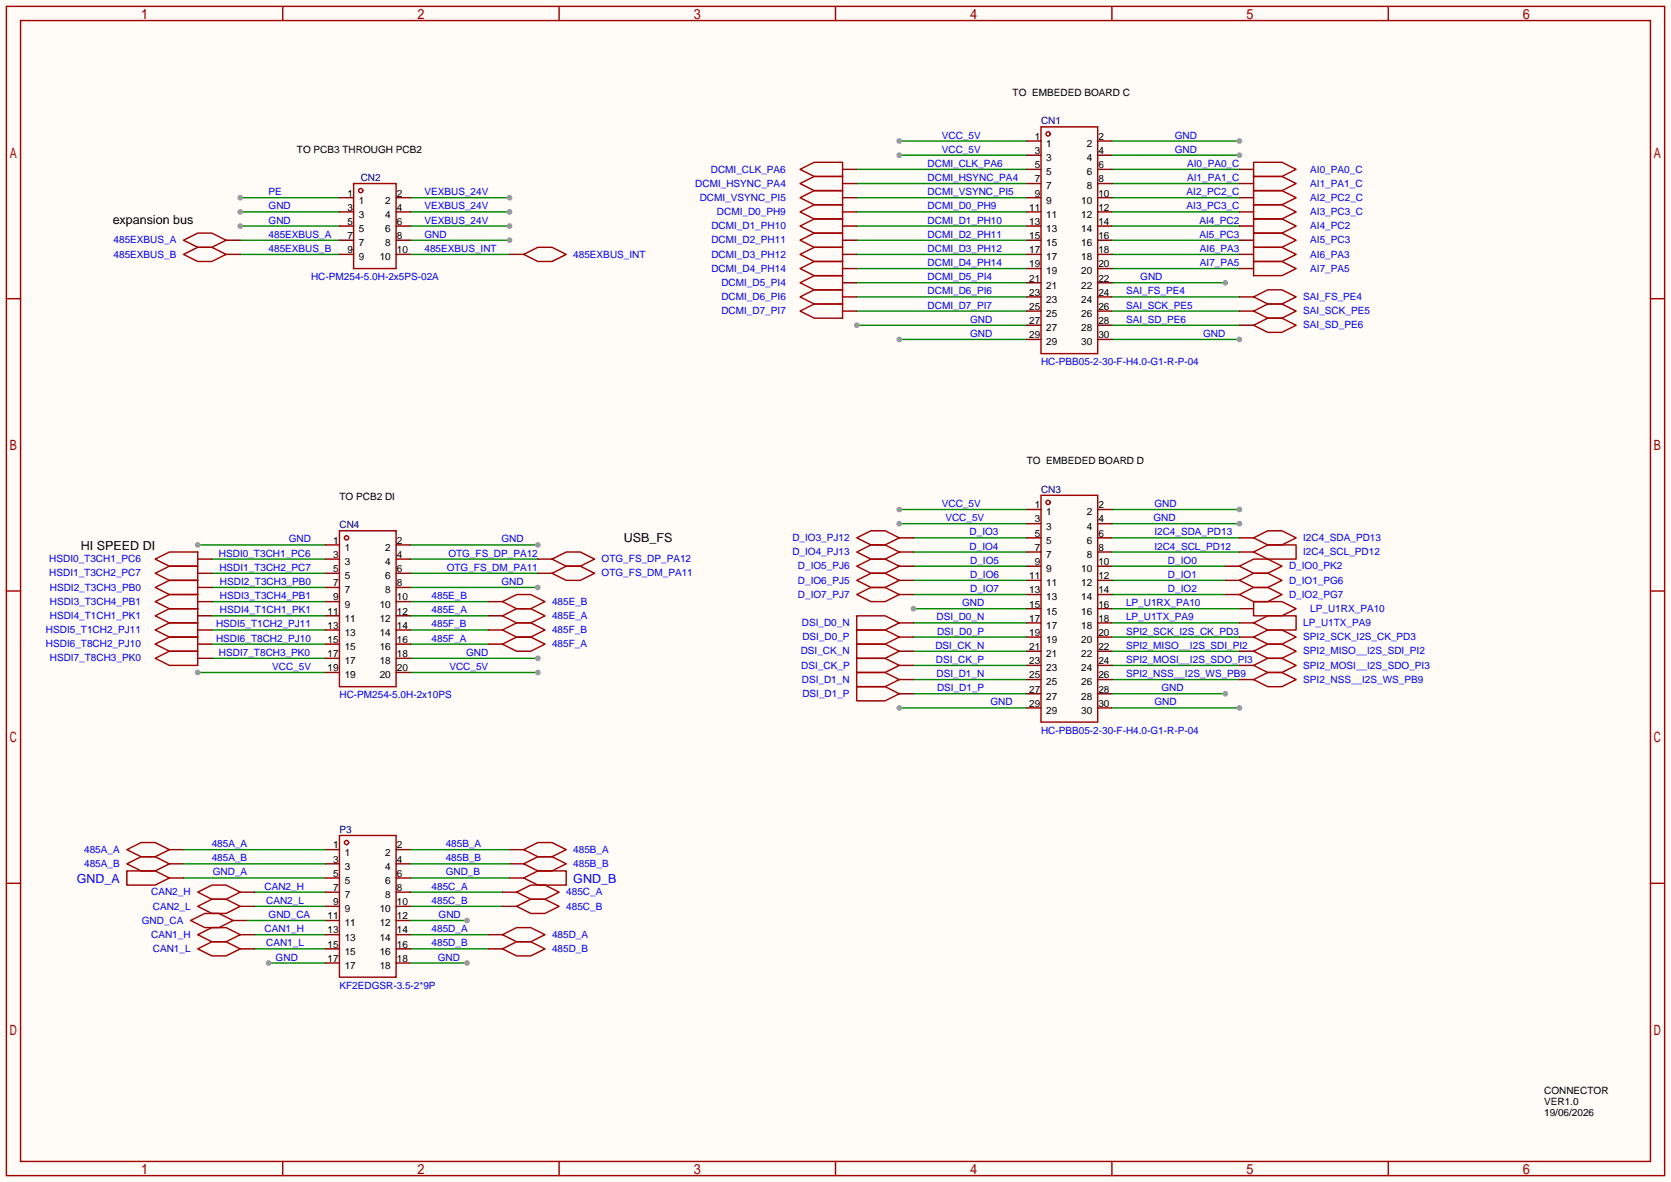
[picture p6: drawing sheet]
<svg xmlns="http://www.w3.org/2000/svg" width="299mm" height="212mm" viewBox="0 0 299 212" stroke-linecap="round" stroke-linejoin="round" font-family="sans-serif">
<path d="M0 0h299.5v211.8h-299.5z" fill="#fffcf7"/>
<g fill="none" stroke="#a10000" stroke-width=".25">
<path d="M1.1 1.1h297.2v209.6h-297.2zM3.7 3.7h292.1v204.5h-292.1zM50.7 1.1v2.6M100.2 1.1v2.6M149.7 1.1v2.6M199.3 1.1v2.6M248.8 1.1v2.6M1.1 53.5h2.6M295.8 53.5h2.5M1.1 105.9h2.6M295.8 105.9h2.5M1.1 158.3h2.6"/>
<path d="M295.8 158.3h2.5M50.7 208.2v2.5M100.2 208.2v2.5M149.7 208.2v2.5M199.3 208.2v2.5M248.8 208.2v2.5"/>
</g>
<g fill="none" stroke="#008700" stroke-width=".25">
<path d="M161.2 93.9h22.8M73.5 115.4h14M73.5 110.4h14M73.5 107.8h14M73.5 112.9h14M199.3 121.8h22.8M32.9 157.4h25.4M45.6 159.9h12.7M73.5 159.9h16.5M73.5 157.4h17.8M45.6 167.5h12.7M45.6 170.1h12.7"/>
<path d="M45.6 162.4h12.7M73.5 167.5h14M73.5 170.1h14M73.5 162.4h16.5"/>
</g>
<circle cx="161.2" cy="93.9" r=".51" fill="#999"/>
<path d="M161.2 27.8h22.8M199.3 111.6h22.8M163.7 124.3h20.3" fill="none" stroke="#008700" stroke-width=".25"/>
<circle cx="161.2" cy="27.8" r=".51" fill="#999"/>
<path d="M161.2 126.9h22.8" fill="none" stroke="#008700" stroke-width=".25"/>
<circle cx="161.2" cy="126.9" r=".51" fill="#999"/>
<path d="M199.3 91.3h22.8" fill="none" stroke="#008700" stroke-width=".25"/>
<circle cx="222.1" cy="91.3" r=".51" fill="#999"/>
<path d="M199.3 27.8h22.8" fill="none" stroke="#008700" stroke-width=".25"/>
<circle cx="222.1" cy="27.8" r=".51" fill="#999"/>
<path d="M199.3 25.3h22.8" fill="none" stroke="#008700" stroke-width=".25"/>
<circle cx="222.1" cy="25.3" r=".51" fill="#999"/>
<path d="M199.3 60.8h22.8" fill="none" stroke="#008700" stroke-width=".25"/>
<circle cx="222.1" cy="60.8" r=".51" fill="#999"/>
<path d="M153.5 58.3h30.5" fill="none" stroke="#008700" stroke-width=".25"/>
<circle cx="153.5" cy="58.3" r=".51" fill="#999"/>
<path d="M35.4 120.5h22.9" fill="none" stroke="#008700" stroke-width=".25"/>
<circle cx="35.4" cy="120.5" r=".51" fill="#999"/>
<path d="M161.2 60.8h22.8" fill="none" stroke="#008700" stroke-width=".25"/>
<circle cx="161.2" cy="60.8" r=".51" fill="#999"/>
<path d="M73.5 97.7h22.9M199.3 106.6h20.3" fill="none" stroke="#008700" stroke-width=".25"/>
<circle cx="96.4" cy="97.7" r=".51" fill="#999"/>
<path d="M161.2 91.3h22.8" fill="none" stroke="#008700" stroke-width=".25"/>
<circle cx="161.2" cy="91.3" r=".51" fill="#999"/>
<path d="M199.3 93.9h22.8" fill="none" stroke="#008700" stroke-width=".25"/>
<circle cx="222.1" cy="93.9" r=".51" fill="#999"/>
<path d="M161.2 25.3h22.8" fill="none" stroke="#008700" stroke-width=".25"/>
<circle cx="161.2" cy="25.3" r=".51" fill="#999"/>
<path d="M73.5 118h22.9" fill="none" stroke="#008700" stroke-width=".25"/>
<circle cx="96.4" cy="118" r=".51" fill="#999"/>
<path d="M35.4 97.7h22.9" fill="none" stroke="#008700" stroke-width=".25"/>
<circle cx="35.4" cy="97.7" r=".51" fill="#999"/>
<path d="M199.3 126.9h22.8" fill="none" stroke="#008700" stroke-width=".25"/>
<circle cx="222.1" cy="126.9" r=".51" fill="#999"/>
<path d="M73.5 120.5h22.9" fill="none" stroke="#008700" stroke-width=".25"/>
<circle cx="96.4" cy="120.5" r=".51" fill="#999"/>
<g fill="none" stroke="#008700" stroke-width=".25">
<path d="M153.5 30.4h30.5M153.5 32.9h30.5M153.5 35.4h30.5M153.5 38h30.5M199.3 30.4h22.8M199.3 32.9h22.8M199.3 35.4h22.8M199.3 38h22.8M153.5 53.2h30.5M153.5 55.8h30.5M153.5 40.5h30.5M153.5 50.7h30.5"/>
<path d="M153.5 43.1h30.5M153.5 45.6h30.5M153.5 48.1h30.5M199.3 53.2h22.8M199.3 55.8h22.8M199.3 58.3h22.8M199.3 40.5h22.8M199.3 50.7h20.3M199.3 43.1h22.8M199.3 45.6h22.8M199.3 48.1h22.8M199.3 96.4h22.8"/>
</g>
<circle cx="219.6" cy="50.7" r=".51" fill="#999"/>
<path d="M163.7 96.4h20.3M163.7 98.9h20.3M163.7 101.5h20.3M163.7 104h20.3M163.7 109.1h20.3M199.3 101.5h20.3M199.3 104h20.3" fill="none" stroke="#008700" stroke-width=".25"/>
<path d="M87.5 112.9h2.5M87.5 107.8h2.5M87.5 115.4h2.5M87.5 110.4h2.5M90 159.9h2.6M87.5 167.5h2.5M87.5 170.1h2.5M90 162.4h2.6" fill="none" stroke="#870000" stroke-width=".25"/>
<path d="M90 112.9l2.6-1.3h2.5l2.6 1.3-2.6 1.3h-2.5zM90 107.8l2.6-1.2h2.5l2.6 1.2-2.6 1.3h-2.5zM90 115.4l2.6-1.2h2.5l2.6 1.2-2.6 1.3h-2.5zM90 110.4l2.6-1.3h2.5l2.6 1.3-2.6 1.2h-2.5zM92.6 159.9l2.5-1.3h2.6l2.5 1.3-2.5 1.3h-2.6zM90 167.5l2.6-1.3h2.5l2.6 1.3-2.6 1.3h-2.5zM90 170.1l2.6-1.3h2.5l2.6 1.3-2.6 1.2h-2.5zM92.6 162.4l2.5-1.2h2.6l2.5 1.2-2.5 1.3h-2.6z" fill="none" stroke="#a10000" stroke-width=".25"/>
<circle cx="163.7" cy="109.1" r=".51" fill="#999"/>
<path d="M38 100.2h20.3M38 105.3h20.3M38 107.8h20.3M38 118h20.3M38 110.4h20.3M38 115.4h20.3M38 102.7h20.3M73.5 105.3h22.9M163.7 116.7h20.3M163.7 114.2h20.3M163.7 106.6h20.3" fill="none" stroke="#008700" stroke-width=".25"/>
<path d="M30.4 157.4h2.5M43.1 159.9h2.5M91.3 157.4h2.6M91.3 152.3h2.6M91.3 154.8h2.6M43.1 167.5h2.5M43.1 162.4h2.5M43.1 170.1h2.5" fill="none" stroke="#870000" stroke-width=".25"/>
<path d="M22.7 156.1h5.1l2.6 1.3-2.6 1.2h-5.1zM35.4 159.9l2.6-1.3h2.5l2.6 1.3-2.6 1.3h-2.5zM93.9 157.4l2.5-1.3h5.1v2.5h-5.1zM93.9 152.3l2.5-1.3h2.5l2.6 1.3-2.6 1.2h-2.5zM93.9 154.8l2.5-1.3h2.5l2.6 1.3-2.6 1.3h-2.5zM35.4 167.5l2.6-1.3h2.5l2.6 1.3-2.6 1.3h-2.5zM35.4 162.4l2.6-1.2h2.5l2.6 1.2-2.6 1.3h-2.5zM35.4 170.1l2.6-1.3h2.5l2.6 1.3-2.6 1.2h-2.5z" fill="none" stroke="#a10000" stroke-width=".25"/>
<circle cx="96.4" cy="105.3" r=".51" fill="#999"/>
<path d="M43.1 45.6h17.7M43.1 43.1h17.7M43.1 40.5h17.7M38 112.9h20.3M73.5 102.7h22.9M73.5 100.2h22.9M163.7 111.6h20.3M163.7 119.3h20.3M163.7 121.8h20.3" fill="none" stroke="#008700" stroke-width=".25"/>
<g fill="none" stroke="#870000" stroke-width=".25">
<path d="M58.3 97.7h2.5M71 97.7h2.5M58.3 100.2h2.5M58.3 118h2.5M58.3 102.7h2.5M58.3 115.4h2.5M58.3 105.3h2.5M58.3 112.9h2.5M58.3 107.8h2.5M58.3 110.4h2.5M71 100.2h2.5M71 118h2.5"/>
<path d="M71 102.7h2.5M71 115.4h2.5M71 105.3h2.5M71 112.9h2.5M71 107.8h2.5M71 110.4h2.5M58.3 120.5h2.5M71 120.5h2.5M30.4 152.3h2.5M30.4 154.8h2.5"/>
</g>
<g fill="none" stroke="#a10000" stroke-width=".25">
<path d="M60.8 95.1h10.2v28h-10.2zM22.7 152.3l2.6-1.3h2.5l2.6 1.3-2.6 1.2h-2.5zM22.7 154.8l2.6-1.3h2.5l2.6 1.3-2.6 1.3h-2.5z"/>
<circle cx="62.1" cy="96.4" r=".38"/>
</g>
<circle cx="43.1" cy="40.5" r=".51" fill="#999"/>
<path d="M43.1 38h17.7" fill="none" stroke="#008700" stroke-width=".25"/>
<circle cx="43.1" cy="38" r=".51" fill="#999"/>
<path d="M43.1 35.4h17.7" fill="none" stroke="#008700" stroke-width=".25"/>
<circle cx="43.1" cy="35.4" r=".51" fill="#999"/>
<path d="M73.5 35.4h17.8" fill="none" stroke="#008700" stroke-width=".25"/>
<circle cx="91.3" cy="35.4" r=".51" fill="#999"/>
<path d="M73.5 38h17.8" fill="none" stroke="#008700" stroke-width=".25"/>
<circle cx="91.3" cy="38" r=".51" fill="#999"/>
<path d="M73.5 40.5h17.8" fill="none" stroke="#008700" stroke-width=".25"/>
<circle cx="91.3" cy="40.5" r=".51" fill="#999"/>
<path d="M73.5 43.1h17.8" fill="none" stroke="#008700" stroke-width=".25"/>
<circle cx="91.3" cy="43.1" r=".51" fill="#999"/>
<path d="M73.5 45.6h17.8M199.3 98.9h22.8M199.3 119.3h22.8M199.3 116.7h22.8M199.3 114.2h22.8M32.9 154.8h25.4M32.9 152.3h25.4M73.5 154.8h17.8M73.5 152.3h17.8M73.5 172.6h10.2" fill="none" stroke="#008700" stroke-width=".25"/>
<g fill="none" stroke="#a10000" stroke-width=".25">
<path d="M63.4 32.9h7.6v15.2h-7.6zM143.4 30.4l2.5-1.3h5.1v2.5h-5.1zM143.4 32.9l2.5-1.3h5.1v2.6h-5.1zM143.4 35.4l2.5-1.2h5.1v2.5h-5.1zM143.4 38l2.5-1.3h5.1v2.5h-5.1zM186.6 22.7h10.1v40.7h-10.1zM224.7 29.1h5l2.6 1.3-2.6 1.2h-5zM224.7 31.6h5l2.6 1.3-2.6 1.3h-5zM224.7 34.2h5l2.6 1.2-2.6 1.3h-5zM224.7 36.7h5l2.6 1.3-2.6 1.2h-5zM224.7 39.2h5l2.6 1.3-2.6 1.3h-5zM32.9 43.1l2.5-1.3h2.6l2.5 1.3-2.5 1.2h-2.6z"/>
<path d="M32.9 45.6l2.5-1.3h2.6l2.5 1.3-2.5 1.3h-2.6zM93.9 45.6l2.5-1.3h2.5l2.6 1.3-2.6 1.3h-2.5zM143.4 40.5l2.5-1.3h5.1v2.6h-5.1zM143.4 43.1l2.5-1.3h5.1v2.5h-5.1zM143.4 45.6l2.5-1.3h5.1v2.6h-5.1zM143.4 48.1l2.5-1.2h5.1v2.5h-5.1zM143.4 50.7l2.5-1.3h5.1v2.5h-5.1zM143.4 53.2l2.5-1.3h5.1v2.6h-5.1zM143.4 55.8l2.5-1.3h5.1v2.5h-5.1zM224.7 41.8h5l2.6 1.3-2.6 1.2h-5zM224.7 44.3h5l2.6 1.3-2.6 1.3h-5zM224.7 46.9h5l2.6 1.2-2.6 1.3h-5z"/>
<path d="M224.7 53.2l2.5-1.3h2.5l2.6 1.3-2.6 1.3h-2.5zM224.7 55.8l2.5-1.3h2.5l2.6 1.3-2.6 1.2h-2.5zM224.7 58.3l2.5-1.3h2.5l2.6 1.3-2.6 1.3h-2.5zM153.5 96.4l2.6-1.3h2.5l2.6 1.3-2.6 1.3h-2.5zM153.5 98.9l2.6-1.2h2.5l2.6 1.2-2.6 1.3h-2.5zM186.6 88.8h10.1v40.6h-10.1zM224.7 96.4l2.5-1.3h2.5l2.6 1.3-2.6 1.3h-2.5zM224.7 98.9l2.5-1.2h5.1v2.5h-5.1zM27.8 100.2l2.6-1.3h5v2.6h-5zM27.8 110.4l2.6-1.3h5v2.5h-5zM27.8 112.9l2.6-1.3h5v2.6h-5zM27.8 115.4l2.6-1.2h5v2.5h-5z"/>
<path d="M27.8 102.7l2.6-1.2h5v2.5h-5zM27.8 107.8l2.6-1.2h5v2.5h-5zM27.8 105.3l2.6-1.3h5v2.6h-5zM27.8 118l2.6-1.3h5v2.6h-5zM98.9 102.7l2.6-1.2h2.5l2.6 1.2-2.6 1.3h-2.5zM98.9 100.2l2.6-1.3h2.5l2.6 1.3-2.6 1.3h-2.5zM153.5 115.4h5.1l2.6 1.3-2.6 1.3h-5.1zM153.5 118h5.1l2.6 1.3-2.6 1.2h-5.1zM153.5 110.4h5.1l2.6 1.2-2.6 1.3h-5.1zM153.5 112.9h5.1l2.6 1.3-2.6 1.2h-5.1zM153.5 101.5l2.6-1.3h2.5l2.6 1.3-2.6 1.2h-2.5zM153.5 104l2.6-1.3h2.5l2.6 1.3-2.6 1.3h-2.5z"/>
<path d="M153.5 106.6l2.6-1.3h2.5l2.6 1.3-2.6 1.2h-2.5zM222.1 101.5l2.6-1.3h2.5l2.5 1.3-2.5 1.2h-2.5zM222.1 104l2.6-1.3h2.5l2.5 1.3-2.5 1.3h-2.5zM222.1 106.6l2.6-1.3h2.5l2.5 1.3-2.5 1.2h-2.5zM224.7 114.2l2.5-1.3h2.5l2.6 1.3-2.6 1.2h-2.5zM224.7 116.7l2.5-1.3h2.5l2.6 1.3-2.6 1.3h-2.5zM224.7 119.3l2.5-1.3h2.5l2.6 1.3-2.6 1.2h-2.5zM224.7 107.8h5l2.6 1.3-2.6 1.3h-5zM224.7 111.6l2.5-1.2h5.1v2.5h-5.1zM153.5 120.5h5.1l2.6 1.3-2.6 1.3h-5.1zM153.5 123.1h5.1l2.6 1.2-2.6 1.3h-5.1zM224.7 121.8l2.5-1.3h2.5l2.6 1.3-2.6 1.3h-2.5z"/>
<path d="M60.8 149.7h10.2v25.4h-10.2z"/>
<circle cx="64.6" cy="34.2" r=".38"/>
<circle cx="187.8" cy="24" r=".38"/>
<circle cx="187.8" cy="90" r=".38"/>
<circle cx="62.1" cy="151" r=".38"/>
</g>
<g fill="none" stroke="#870000" stroke-width=".25">
<path d="M60.8 35.4h2.6M60.8 38h2.6M71 35.4h2.5M71 38h2.5M151 35.4h2.5M151 38h2.5M151 30.4h2.5M151 32.9h2.5M184 35.4h2.6M184 38h2.6M184 25.3h2.6M184 27.8h2.6"/>
<path d="M184 30.4h2.6M184 32.9h2.6M196.7 35.4h2.6M196.7 38h2.6M196.7 25.3h2.6M196.7 27.8h2.6M196.7 30.4h2.6M196.7 32.9h2.6M222.1 35.4h2.6M222.1 38h2.6M222.1 30.4h2.6M222.1 32.9h2.6"/>
<path d="M40.5 45.6h2.6M40.5 43.1h2.6M60.8 45.6h2.6M60.8 43.1h2.6M60.8 40.5h2.6M71 45.6h2.5M71 43.1h2.5M71 40.5h2.5M91.3 45.6h2.6M151 45.6h2.5M151 43.1h2.5M151 40.5h2.5"/>
<path d="M151 55.8h2.5M151 53.2h2.5M151 50.7h2.5M151 48.1h2.5M184 45.6h2.6M184 43.1h2.6M184 40.5h2.6M184 58.3h2.6M184 55.8h2.6M184 53.2h2.6M184 50.7h2.6M184 48.1h2.6"/>
<path d="M196.7 45.6h2.6M196.7 43.1h2.6M196.7 40.5h2.6M196.7 58.3h2.6M196.7 55.8h2.6M196.7 53.2h2.6M196.7 50.7h2.6M196.7 48.1h2.6M222.1 45.6h2.6M222.1 43.1h2.6M222.1 40.5h2.6M222.1 58.3h2.6"/>
<path d="M222.1 55.8h2.6M222.1 53.2h2.6M222.1 48.1h2.6M184 60.8h2.6M196.7 60.8h2.6M161.2 96.4h2.5M161.2 98.9h2.5M184 91.3h2.6M184 93.9h2.6M184 96.4h2.6M184 98.9h2.6M196.7 91.3h2.6"/>
<path d="M196.7 93.9h2.6M196.7 96.4h2.6M196.7 98.9h2.6M222.1 96.4h2.6M222.1 98.9h2.6M35.4 102.7h2.6M35.4 100.2h2.6M35.4 110.4h2.6M35.4 112.9h2.6M35.4 115.4h2.6M35.4 107.8h2.6M35.4 105.3h2.6"/>
<path d="M35.4 118h2.6M96.4 102.7h2.5M96.4 100.2h2.5M161.2 119.3h2.5M161.2 101.5h2.5M161.2 116.7h2.5M161.2 104h2.5M161.2 114.2h2.5M161.2 106.6h2.5M161.2 111.6h2.5M184 119.3h2.6M184 101.5h2.6"/>
<path d="M184 116.7h2.6M184 104h2.6M184 114.2h2.6M184 106.6h2.6M184 111.6h2.6M184 109.1h2.6M196.7 119.3h2.6M196.7 101.5h2.6M196.7 116.7h2.6M196.7 104h2.6M196.7 114.2h2.6M196.7 106.6h2.6"/>
<path d="M196.7 111.6h2.6M196.7 109.1h2.6M219.6 101.5h2.5M219.6 104h2.5M219.6 106.6h2.5M222.1 119.3h2.6M222.1 116.7h2.6M222.1 114.2h2.6M222.1 111.6h2.6M222.1 109.1h2.6M161.2 124.3h2.5M161.2 121.8h2.5"/>
<path d="M184 126.9h2.6M184 124.3h2.6M184 121.8h2.6M196.7 126.9h2.6M196.7 124.3h2.6M196.7 121.8h2.6M222.1 121.8h2.6M58.3 152.3h2.5M58.3 154.8h2.5M58.3 157.4h2.5M58.3 159.9h2.5M71 152.3h2.5"/>
<path d="M71 154.8h2.5M71 157.4h2.5M71 159.9h2.5M58.3 172.6h2.5M58.3 170.1h2.5M58.3 167.5h2.5M58.3 165h2.5M58.3 162.4h2.5M71 172.6h2.5M71 170.1h2.5M71 167.5h2.5M71 165h2.5"/>
<path d="M71 162.4h2.5"/>
</g>
<circle cx="83.7" cy="172.6" r=".51" fill="#999"/>
<path d="M41.8 165h2.5" fill="none" stroke="#870000" stroke-width=".25"/>
<path d="M34.2 165l2.5-1.3h2.5l2.6 1.3-2.6 1.2h-2.5z" fill="none" stroke="#a10000" stroke-width=".25"/>
<path d="M44.3 165h14M73.5 165h10.2" fill="none" stroke="#008700" stroke-width=".25"/>
<circle cx="83.7" cy="165" r=".51" fill="#999"/>
<path d="M48.1 172.6h10.2" fill="none" stroke="#008700" stroke-width=".25"/>
<circle cx="48.1" cy="172.6" r=".51" fill="#999"/>
<path d="M199.3 109.1h22.8M199.3 124.3h20.3" fill="none" stroke="#008700" stroke-width=".25"/>
<circle cx="219.6" cy="124.3" r=".51" fill="#999"/>
<g font-size="2.2">
<text x="20.2" y="40.1">expansion bus</text>
<text x="14.5" y="98.5">HI SPEED DI</text>
<text x="111.8" y="97.2">USB_FS</text>
</g>
<g font-size="2.2" fill="#00f">
<text x="13.7" y="158.2">GND_A</text>
<text x="102.7" y="158.2">GND_B</text>
</g>
<g font-size="1.8">
<text x="181.5" y="17.2">TO EMBEDED BOARD C</text>
<text x="53.2" y="27.4">TO PCB3 THROUGH PCB2</text>
<text x="185.4" y="25.1">1</text>
<text x="185.4" y="27.6">3</text>
<text x="187.5" y="26.3">1</text>
<text x="187.5" y="28.9">3</text>
<text x="194.8" y="28.9">4</text>
<text x="194.8" y="26.3">2</text>
<text x="196.8" y="27.6">4</text>
<text x="196.8" y="25.1">2</text>
<text x="62.2" y="35.2">1</text>
<text x="71.1" y="35.2">2</text>
<text x="185.4" y="30.1">5</text>
<text x="185.4" y="32.7">7</text>
<text x="185.4" y="35.2">9</text>
<text x="187.5" y="31.4">5</text>
<text x="187.5" y="33.9">7</text>
<text x="194.8" y="33.9">8</text>
<text x="194.8" y="31.4">6</text>
<text x="196.8" y="35.2">10</text>
<text x="196.8" y="32.7">8</text>
<text x="196.8" y="30.1">6</text>
<text x="62.2" y="37.8">3</text>
<text x="62.2" y="40.3">5</text>
<text x="64.3" y="36.5">1</text>
<text x="64.3" y="39">3</text>
<text x="64.3" y="41.6">5</text>
<text x="69.1" y="41.6">6</text>
<text x="69.1" y="39">4</text>
<text x="69.1" y="36.5">2</text>
<text x="71.1" y="40.3">6</text>
<text x="71.1" y="37.8">4</text>
<text x="184.4" y="37.8">11</text>
<text x="184.4" y="40.3">13</text>
<text x="187.5" y="36.5">9</text>
<text x="187.5" y="39">11</text>
<text x="187.5" y="41.6">13</text>
<text x="193.8" y="41.6">14</text>
<text x="193.8" y="39">12</text>
<text x="193.8" y="36.5">10</text>
<text x="196.8" y="40.3">14</text>
<text x="196.8" y="37.8">12</text>
<text x="62.2" y="42.8">7</text>
<text x="62.2" y="45.4">9</text>
<text x="64.3" y="44.1">7</text>
<text x="64.3" y="46.6">9</text>
<text x="68.1" y="46.6">10</text>
<text x="69.1" y="44.1">8</text>
<text x="71.1" y="45.4">10</text>
<text x="71.1" y="42.8">8</text>
<text x="184.4" y="42.8">15</text>
<text x="184.4" y="45.4">17</text>
<text x="184.4" y="47.9">19</text>
<text x="187.5" y="44.1">15</text>
<text x="187.5" y="46.6">17</text>
<text x="193.8" y="46.6">18</text>
<text x="193.8" y="44.1">16</text>
<text x="196.8" y="47.9">20</text>
<text x="196.8" y="45.4">18</text>
<text x="196.8" y="42.8">16</text>
<text x="184.4" y="50.5">21</text>
<text x="184.4" y="53">23</text>
<text x="187.5" y="49.2">19</text>
<text x="187.5" y="51.7">21</text>
<text x="193.8" y="51.7">22</text>
<text x="193.8" y="49.2">20</text>
<text x="196.8" y="53">24</text>
<text x="196.8" y="50.5">22</text>
<text x="184.4" y="55.5">25</text>
<text x="184.4" y="58.1">27</text>
<text x="187.5" y="54.3">23</text>
<text x="187.5" y="56.8">25</text>
<text x="187.5" y="59.3">27</text>
<text x="193.8" y="59.3">28</text>
<text x="193.8" y="56.8">26</text>
<text x="193.8" y="54.3">24</text>
<text x="196.8" y="58.1">28</text>
<text x="196.8" y="55.5">26</text>
<text x="184.4" y="60.6">29</text>
<text x="187.5" y="61.9">29</text>
<text x="193.8" y="61.9">30</text>
<text x="196.8" y="60.6">30</text>
<text x="184" y="83.2">TO EMBEDED BOARD D</text>
<text x="60.8" y="89.6">TO PCB2 DI</text>
<text x="185.4" y="91.1">1</text>
<text x="185.4" y="93.6">3</text>
<text x="187.5" y="92.4">1</text>
<text x="187.5" y="94.9">3</text>
<text x="194.8" y="94.9">4</text>
<text x="194.8" y="92.4">2</text>
<text x="196.8" y="93.6">4</text>
<text x="196.8" y="91.1">2</text>
<text x="59.7" y="100">3</text>
<text x="59.7" y="97.4">1</text>
<text x="61.8" y="101.3">3</text>
<text x="61.8" y="98.7">1</text>
<text x="69.1" y="98.7">2</text>
<text x="69.1" y="101.3">4</text>
<text x="71.1" y="97.4">2</text>
<text x="71.1" y="100">4</text>
<text x="185.4" y="96.2">5</text>
<text x="185.4" y="98.7">7</text>
<text x="185.4" y="101.3">9</text>
<text x="187.5" y="97.4">5</text>
<text x="187.5" y="100">7</text>
<text x="194.8" y="100">8</text>
<text x="194.8" y="97.4">6</text>
<text x="196.8" y="101.3">10</text>
<text x="196.8" y="98.7">8</text>
<text x="196.8" y="96.2">6</text>
<text x="59.7" y="107.6">9</text>
<text x="59.7" y="105.1">7</text>
<text x="59.7" y="102.5">5</text>
<text x="61.8" y="106.3">7</text>
<text x="61.8" y="103.8">5</text>
<text x="69.1" y="103.8">6</text>
<text x="69.1" y="106.3">8</text>
<text x="71.1" y="102.5">6</text>
<text x="71.1" y="105.1">8</text>
<text x="71.1" y="107.6">10</text>
<text x="184.4" y="103.8">11</text>
<text x="184.4" y="106.3">13</text>
<text x="187.5" y="102.5">9</text>
<text x="187.5" y="105.1">11</text>
<text x="187.5" y="107.6">13</text>
<text x="193.8" y="107.6">14</text>
<text x="193.8" y="105.1">12</text>
<text x="193.8" y="102.5">10</text>
<text x="196.8" y="106.3">14</text>
<text x="196.8" y="103.8">12</text>
<text x="58.7" y="112.7">13</text>
<text x="58.7" y="110.1">11</text>
<text x="61.8" y="114">13</text>
<text x="61.8" y="111.4">11</text>
<text x="61.8" y="108.9">9</text>
<text x="68.1" y="108.9">10</text>
<text x="68.1" y="111.4">12</text>
<text x="68.1" y="114">14</text>
<text x="71.1" y="110.1">12</text>
<text x="71.1" y="112.7">14</text>
<text x="184.4" y="108.9">15</text>
<text x="184.4" y="111.4">17</text>
<text x="184.4" y="114">19</text>
<text x="187.5" y="110.1">15</text>
<text x="187.5" y="112.7">17</text>
<text x="193.8" y="112.7">18</text>
<text x="193.8" y="110.1">16</text>
<text x="196.8" y="114">20</text>
<text x="196.8" y="111.4">18</text>
<text x="196.8" y="108.9">16</text>
<text x="58.7" y="117.8">17</text>
<text x="58.7" y="115.2">15</text>
<text x="61.8" y="119">17</text>
<text x="61.8" y="116.5">15</text>
<text x="68.1" y="116.5">16</text>
<text x="68.1" y="119">18</text>
<text x="71.1" y="115.2">16</text>
<text x="71.1" y="117.8">18</text>
<text x="184.4" y="116.5">21</text>
<text x="184.4" y="119">23</text>
<text x="187.5" y="115.2">19</text>
<text x="187.5" y="117.8">21</text>
<text x="193.8" y="117.8">22</text>
<text x="193.8" y="115.2">20</text>
<text x="196.8" y="119">24</text>
<text x="196.8" y="116.5">22</text>
<text x="58.7" y="120.3">19</text>
<text x="61.8" y="121.6">19</text>
<text x="68.1" y="121.6">20</text>
<text x="71.1" y="120.3">20</text>
<text x="184.4" y="121.6">25</text>
<text x="184.4" y="124.1">27</text>
<text x="187.5" y="120.3">23</text>
<text x="187.5" y="122.8">25</text>
<text x="187.5" y="125.4">27</text>
<text x="193.8" y="125.4">28</text>
<text x="193.8" y="122.8">26</text>
<text x="193.8" y="120.3">24</text>
<text x="196.8" y="124.1">28</text>
<text x="196.8" y="121.6">26</text>
<text x="184.4" y="126.7">29</text>
<text x="187.5" y="127.9">29</text>
<text x="193.8" y="127.9">30</text>
<text x="196.8" y="126.7">30</text>
<text x="59.7" y="152.1">1</text>
<text x="59.7" y="154.6">3</text>
<text x="61.8" y="153.3">1</text>
<text x="61.8" y="155.9">3</text>
<text x="69.1" y="155.9">4</text>
<text x="69.1" y="153.3">2</text>
<text x="71.1" y="154.6">4</text>
<text x="71.1" y="152.1">2</text>
<text x="59.7" y="157.1">5</text>
<text x="59.7" y="159.7">7</text>
<text x="61.8" y="158.4">5</text>
<text x="61.8" y="160.9">7</text>
<text x="69.1" y="160.9">8</text>
<text x="69.1" y="158.4">6</text>
<text x="71.1" y="159.7">8</text>
<text x="71.1" y="157.1">6</text>
<text x="58.7" y="164.8">11</text>
<text x="58.7" y="167.3">13</text>
<text x="59.7" y="162.2">9</text>
<text x="61.8" y="163.5">9</text>
<text x="61.8" y="166">11</text>
<text x="68.1" y="166">12</text>
<text x="68.1" y="163.5">10</text>
<text x="71.1" y="167.3">14</text>
<text x="71.1" y="164.8">12</text>
<text x="71.1" y="162.2">10</text>
<text x="58.7" y="169.8">15</text>
<text x="58.7" y="172.4">17</text>
<text x="61.8" y="168.6">13</text>
<text x="61.8" y="171.1">15</text>
<text x="61.8" y="173.6">17</text>
<text x="68.1" y="173.6">18</text>
<text x="68.1" y="171.1">16</text>
<text x="68.1" y="168.6">14</text>
<text x="71.1" y="172.4">18</text>
<text x="71.1" y="169.8">16</text>
<text x="276.7" y="196">CONNECTOR</text>
<text x="276.7" y="198.1">VER1.0</text>
<text x="276.7" y="200.1">19/06/2026</text>
</g>
<g font-size="1.8" fill="#000080">
<text x="186.6" y="22.3">CN1</text>
<text x="64.6" y="32.4">CN2</text>
<text x="186.6" y="88.3">CN3</text>
<text x="60.8" y="94.7">CN4</text>
<text x="60.8" y="149.3">P3</text>
</g>
<g font-size="1.8" fill="#00f">
<text x="166.2" y="29.9">DCMI_CLK_PA6</text>
<text x="168.8" y="27.4">VCC_5V</text>
<text x="168.8" y="24.8">VCC_5V</text>
<text x="210.5" y="27.4">GND</text>
<text x="210.5" y="24.8">GND</text>
<text x="212.8" y="29.9">AI0_PA0_C</text>
<text x="48.1" y="35">PE</text>
<text x="76.1" y="35">VEXBUS_24V</text>
<text x="124.6" y="33.5">DCMI_HSYNC_PA4</text>
<text x="127.4" y="30.9">DCMI_CLK_PA6</text>
<text x="166.2" y="32.4">DCMI_HSYNC_PA4</text>
<text x="166.2" y="35">DCMI_VSYNC_PI5</text>
<text x="212.7" y="35">AI2_PC2_C</text>
<text x="212.8" y="32.4">AI1_PA1_C</text>
<text x="234.8" y="30.9">AI0_PA0_C</text>
<text x="234.8" y="33.5">AI1_PA1_C</text>
<text x="48.1" y="40.1">GND</text>
<text x="48.1" y="37.5">GND</text>
<text x="76.1" y="37.5">VEXBUS_24V</text>
<text x="76.1" y="40.1">VEXBUS_24V</text>
<text x="125.4" y="36">DCMI_VSYNC_PI5</text>
<text x="127.5" y="41.1">DCMI_D1_PH10</text>
<text x="128.5" y="38.5">DCMI_D0_PH9</text>
<text x="166.2" y="40.1">DCMI_D1_PH10</text>
<text x="166.2" y="37.5">DCMI_D0_PH9</text>
<text x="212.7" y="37.5">AI3_PC3_C</text>
<text x="214.9" y="40.1">AI4_PC2</text>
<text x="234.8" y="36">AI2_PC2_C</text>
<text x="234.8" y="38.5">AI3_PC3_C</text>
<text x="234.8" y="41.1">AI4_PC2</text>
<text x="20.4" y="43.6">485EXBUS_A</text>
<text x="20.4" y="46.2">485EXBUS_B</text>
<text x="48.1" y="45.1">485EXBUS_B</text>
<text x="48.1" y="42.6">485EXBUS_A</text>
<text x="76.1" y="42.6">GND</text>
<text x="76.1" y="45.1">485EXBUS_INT</text>
<text x="102.7" y="46.2">485EXBUS_INT</text>
<text x="127.5" y="43.6">DCMI_D2_PH11</text>
<text x="127.5" y="46.2">DCMI_D3_PH12</text>
<text x="166.2" y="42.6">DCMI_D2_PH11</text>
<text x="166.2" y="45.1">DCMI_D3_PH12</text>
<text x="166.2" y="47.7">DCMI_D4_PH14</text>
<text x="214.9" y="42.6">AI5_PC3</text>
<text x="215" y="45.1">AI6_PA3</text>
<text x="215" y="47.7">AI7_PA5</text>
<text x="234.8" y="43.6">AI5_PC3</text>
<text x="234.8" y="46.2">AI6_PA3</text>
<text x="55.8" y="50.2">HC-PM254-5.0H-2x5PS-02A</text>
<text x="127.5" y="48.7">DCMI_D4_PH14</text>
<text x="129.3" y="51.2">DCMI_D5_PI4</text>
<text x="129.3" y="53.8">DCMI_D6_PI6</text>
<text x="166.2" y="50.2">DCMI_D5_PI4</text>
<text x="166.2" y="52.8">DCMI_D6_PI6</text>
<text x="201.8" y="52.8">SAI_FS_PE4</text>
<text x="204.3" y="50.2">GND</text>
<text x="233.6" y="53.8">SAI_FS_PE4</text>
<text x="234.8" y="48.7">AI7_PA5</text>
<text x="129.3" y="56.3">DCMI_D7_PI7</text>
<text x="166.2" y="55.3">DCMI_D7_PI7</text>
<text x="173.9" y="57.8">GND</text>
<text x="201.8" y="55.3">SAI_SCK_PE5</text>
<text x="201.8" y="57.8">SAI_SD_PE6</text>
<text x="233.6" y="56.3">SAI_SCK_PE5</text>
<text x="233.6" y="58.9">SAI_SD_PE6</text>
<text x="173.9" y="60.4">GND</text>
<text x="186.6" y="65.5">HC-PBB05-2-30-F-H4.0-G1-R-P-04</text>
<text x="215.6" y="60.4">GND</text>
<text x="168.8" y="90.9">VCC_5V</text>
<text x="169.4" y="93.4">VCC_5V</text>
<text x="173.8" y="95.9">D_IO3</text>
<text x="206.7" y="93.4">GND</text>
<text x="206.9" y="90.9">GND</text>
<text x="206.9" y="95.9">I2C4_SDA_PD13</text>
<text x="8.8" y="100.8">HSDI0_T3CH1_PC6</text>
<text x="39.2" y="99.8">HSDI0_T3CH1_PC6</text>
<text x="51.8" y="97.2">GND</text>
<text x="80.3" y="99.8">OTG_FS_DP_PA12</text>
<text x="89.9" y="97.2">GND</text>
<text x="107.8" y="100.8">OTG_FS_DP_PA12</text>
<text x="142" y="97">D_IO3_PJ12</text>
<text x="142" y="99.5">D_IO4_PJ13</text>
<text x="173.8" y="98.5">D_IO4</text>
<text x="173.9" y="101">D_IO5</text>
<text x="206.9" y="98.5">I2C4_SCL_PD12</text>
<text x="209.3" y="101">D_IO0</text>
<text x="233.6" y="97">I2C4_SDA_PD13</text>
<text x="233.6" y="99.5">I2C4_SCL_PD12</text>
<text x="8.8" y="103.3">HSDI1_T3CH2_PC7</text>
<text x="8.9" y="105.9">HSDI2_T3CH3_PB0</text>
<text x="39.3" y="102.3">HSDI1_T3CH2_PC7</text>
<text x="39.4" y="104.8">HSDI2_T3CH3_PB0</text>
<text x="39.4" y="107.4">HSDI3_T3CH4_PB1</text>
<text x="77.3" y="107.4">485E_B</text>
<text x="80.1" y="102.3">OTG_FS_DM_PA11</text>
<text x="89.9" y="104.8">GND</text>
<text x="107.8" y="103.3">OTG_FS_DM_PA11</text>
<text x="143" y="102">D_IO5_PJ6</text>
<text x="143" y="104.6">D_IO6_PJ5</text>
<text x="143" y="107.1">D_IO7_PJ7</text>
<text x="173.9" y="103.6">D_IO6</text>
<text x="173.9" y="106.1">D_IO7</text>
<text x="209.3" y="106.1">D_IO2</text>
<text x="209.3" y="103.6">D_IO1</text>
<text x="231" y="102">D_IO0_PK2</text>
<text x="231" y="104.6">D_IO1_PG6</text>
<text x="231" y="107.1">D_IO2_PG7</text>
<text x="8.2" y="113.5">HSDI5_T1CH2_PJ11</text>
<text x="8.9" y="110.9">HSDI4_T1CH1_PK1</text>
<text x="8.9" y="108.4">HSDI3_T3CH4_PB1</text>
<text x="38.7" y="112.5">HSDI5_T1CH2_PJ11</text>
<text x="39.4" y="109.9">HSDI4_T1CH1_PK1</text>
<text x="77.3" y="109.9">485E_A</text>
<text x="77.3" y="112.5">485F_B</text>
<text x="98.9" y="113.5">485F_B</text>
<text x="98.9" y="108.4">485E_B</text>
<text x="98.9" y="110.9">485E_A</text>
<text x="143.7" y="112.2">DSI_D0_N</text>
<text x="167.8" y="111.2">DSI_D0_N</text>
<text x="167.9" y="113.7">DSI_D0_P</text>
<text x="172.4" y="108.6">GND</text>
<text x="201.8" y="111.2">LP_U1TX_PA9</text>
<text x="201.8" y="113.7">SPI2_SCK_I2S_CK_PD3</text>
<text x="201.8" y="108.6">LP_U1RX_PA10</text>
<text x="233.6" y="112.2">LP_U1TX_PA9</text>
<text x="234.8" y="109.7">LP_U1RX_PA10</text>
<text x="8.2" y="116">HSDI6_T8CH2_PJ10</text>
<text x="8.9" y="118.6">HSDI7_T8CH3_PK0</text>
<text x="38.7" y="115">HSDI6_T8CH2_PJ10</text>
<text x="39.2" y="117.5">HSDI7_T8CH3_PK0</text>
<text x="77.3" y="115">485F_A</text>
<text x="83.5" y="117.5">GND</text>
<text x="98.9" y="116">485F_A</text>
<text x="143.5" y="117.3">DSI_CK_N</text>
<text x="143.6" y="119.8">DSI_CK_P</text>
<text x="143.8" y="114.7">DSI_D0_P</text>
<text x="167.6" y="116.3">DSI_CK_N</text>
<text x="167.7" y="118.8">DSI_CK_P</text>
<text x="201.8" y="118.8">SPI2_MOSI__I2S_SDO_PI3</text>
<text x="201.8" y="116.3">SPI2_MISO__I2S_SDI_PI2</text>
<text x="233.6" y="114.7">SPI2_SCK_I2S_CK_PD3</text>
<text x="233.6" y="117.3">SPI2_MISO__I2S_SDI_PI2</text>
<text x="233.6" y="119.8">SPI2_MOSI__I2S_SDO_PI3</text>
<text x="48.8" y="120.1">VCC_5V</text>
<text x="60.8" y="125.2">HC-PM254-5.0H-2x10PS</text>
<text x="80.5" y="120.1">VCC_5V</text>
<text x="143.7" y="122.4">DSI_D1_N</text>
<text x="143.8" y="124.9">DSI_D1_P</text>
<text x="167.8" y="121.3">DSI_D1_N</text>
<text x="167.9" y="123.9">DSI_D1_P</text>
<text x="201.8" y="121.3">SPI2_NSS__I2S_WS_PB9</text>
<text x="208.2" y="123.9">GND</text>
<text x="233.6" y="122.4">SPI2_NSS__I2S_WS_PB9</text>
<text x="177.5" y="126.4">GND</text>
<text x="186.6" y="131.5">HC-PBB05-2-30-F-H4.0-G1-R-P-04</text>
<text x="206.9" y="126.4">GND</text>
<text x="15.1" y="152.8">485A_A</text>
<text x="15.1" y="155.4">485A_B</text>
<text x="37.9" y="154.4">485A_B</text>
<text x="37.9" y="151.8">485A_A</text>
<text x="79.9" y="154.4">485B_B</text>
<text x="79.9" y="151.8">485B_A</text>
<text x="102.7" y="152.8">485B_A</text>
<text x="102.7" y="155.4">485B_B</text>
<text x="27.1" y="160.5">CAN2_H</text>
<text x="38.1" y="156.9">GND_A</text>
<text x="47.4" y="159.4">CAN2_H</text>
<text x="47.7" y="162">CAN2_L</text>
<text x="77.3" y="159.4">485C_A</text>
<text x="77.3" y="162">485C_B</text>
<text x="79.9" y="156.9">GND_B</text>
<text x="101.5" y="160.5">485C_A</text>
<text x="25.4" y="165.5">GND_CA</text>
<text x="27.4" y="163">CAN2_L</text>
<text x="47.4" y="167.1">CAN1_H</text>
<text x="48.1" y="164.5">GND_CA</text>
<text x="77.3" y="167.1">485D_A</text>
<text x="78.6" y="164.5">GND</text>
<text x="101.5" y="163">485C_B</text>
<text x="27.1" y="168.1">CAN1_H</text>
<text x="27.4" y="170.6">CAN1_L</text>
<text x="47.7" y="169.6">CAN1_L</text>
<text x="49.4" y="172.1">GND</text>
<text x="77.3" y="169.6">485D_B</text>
<text x="78.4" y="172.1">GND</text>
<text x="98.9" y="168.1">485D_A</text>
<text x="98.9" y="170.6">485D_B</text>
<text x="60.8" y="177.2">KF2EDGSR-3.5-2*9P</text>
</g>
</svg>
